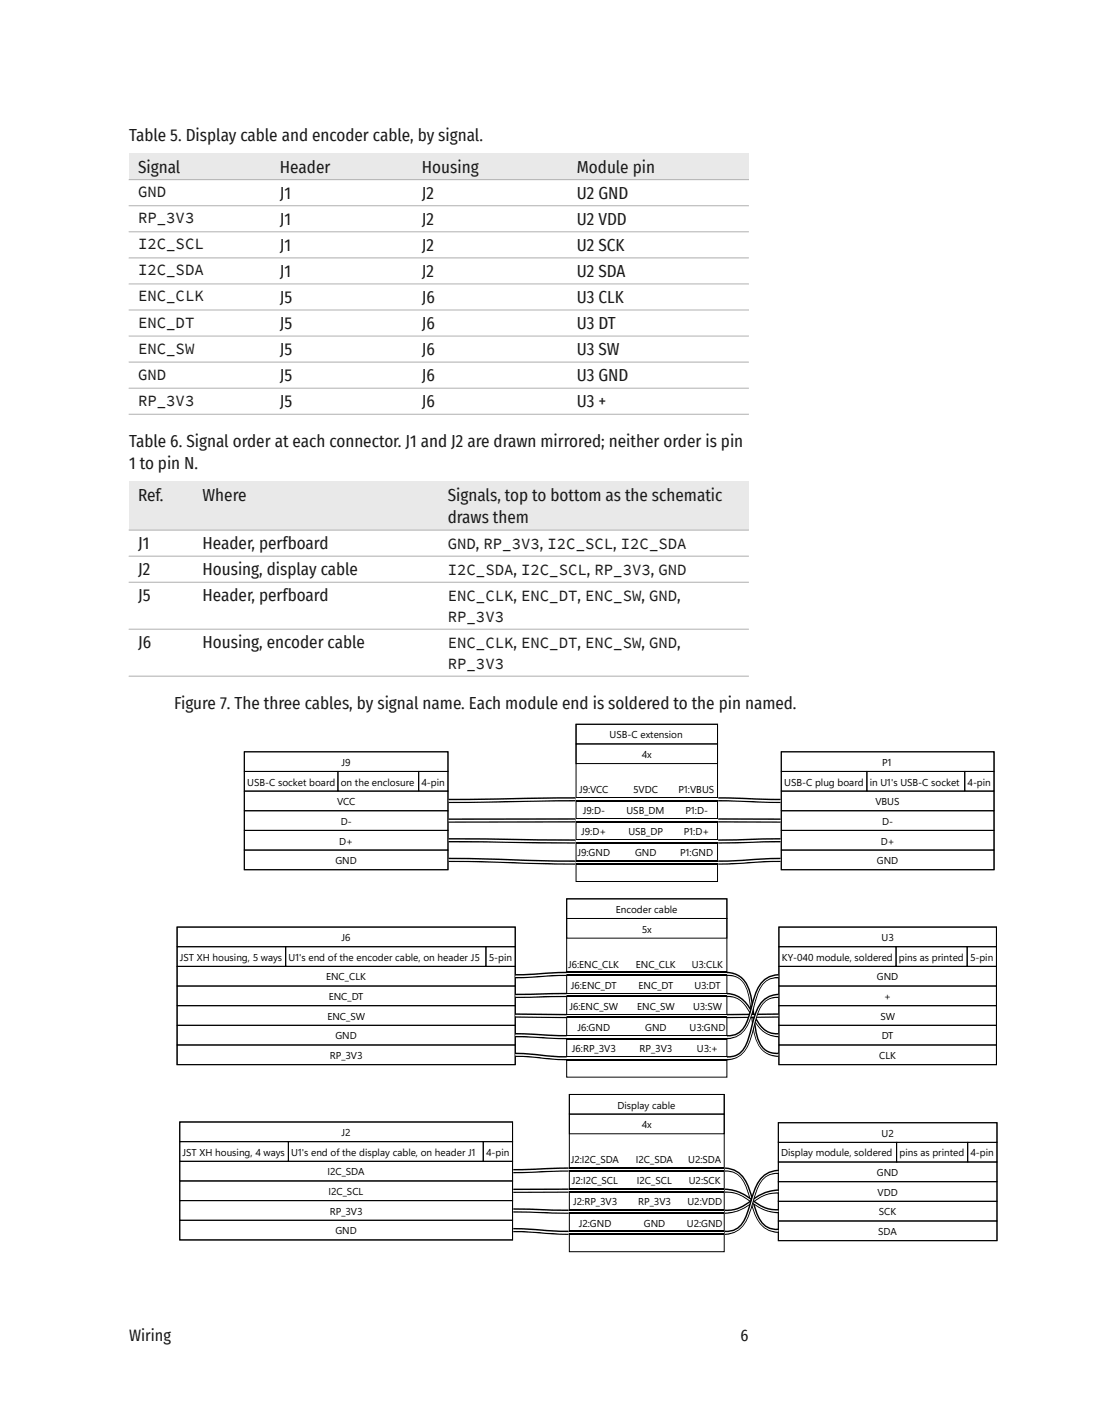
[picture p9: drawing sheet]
<svg xmlns="http://www.w3.org/2000/svg" width="216mm" height="279mm" viewBox="0 0 216 279" stroke-linecap="round" stroke-linejoin="round" font-family="sans-serif">
<g fill="#e9e9e9">
<path d="M25.4 30.2h27.9v5.2h-27.9z"/>
<path d="M53.3 30.2h28v5.2h-28z"/>
<path d="M81.3 30.2h30.5v5.2h-30.5z"/>
<path d="M111.8 30.2h35.5v5.2h-35.5z"/>
</g>
<path d="M25.3 35.4h122.1M25.3 40.5h122.1M25.3 45.6h122.1M25.3 50.7h122.1M25.3 55.9h122.1M25.3 61h122.1M25.3 66.1h122.1M25.3 71.3h122.1M25.3 76.4h122.1M25.3 81.5h122.1" fill="none" stroke="#afafaf" stroke-width=".2"/>
<g fill="#e9e9e9">
<path d="M25.4 94.8h12.7v9.5h-12.7z"/>
<path d="M38.1 94.8h48.3v9.5h-48.3z"/>
<path d="M86.4 94.8h60.9v9.5h-60.9z"/>
</g>
<path d="M25.3 104.3h122.1M25.3 109.4h122.1M25.3 114.6h122.1M25.3 123.8h122.1M25.3 133h122.1" fill="none" stroke="#afafaf" stroke-width=".2"/>
<path d="M34.3 141.9h162.5v105h-162.5z" fill="#fff"/>
<path d="M35.4 220.8h65.5v23.2h-65.5z" fill="#fff" stroke="#000" stroke-width=".2"/>
<path d="M35.4 220.8h65.5v3.8h-65.5zM35.4 224.6h21.4v3.9h-21.4zM35.4 228.5h65.5v3.9h-65.5zM35.4 232.4h65.5v3.8h-65.5zM35.4 236.2h65.5v3.9h-65.5zM56.8 224.6h38.3v3.9h-38.3zM95.1 224.6h5.8v3.9h-5.8zM35.4 240.1h65.5v3.9h-65.5z" fill="none" stroke="#000" stroke-width=".2"/>
<path d="M112.1 215.4h30.4v30.9h-30.4z" fill="#fff" stroke="#000" stroke-width=".2"/>
<path d="M112.1 215.4h30.4v3.8h-30.4zM112.1 219.2h30.4v3.9h-30.4z" fill="none" stroke="#000" stroke-width=".2"/>
<path d="M112.1 229.8h30.4" fill="none" stroke="#000" stroke-width=".28"/>
<path d="M112.1 230h30.4v.3h-30.4z" fill="#fff"/>
<path d="M112.1 230.4h30.4M112.1 234h30.4" fill="none" stroke="#000" stroke-width=".28"/>
<path d="M112.1 234.1h30.4v.3h-30.4z" fill="#fff"/>
<path d="M112.1 234.5h30.4M112.1 238.1h30.4" fill="none" stroke="#000" stroke-width=".28"/>
<path d="M112.1 238.3h30.4v.3h-30.4z" fill="#fff"/>
<path d="M112.1 238.7h30.4M112.1 242.3h30.4" fill="none" stroke="#000" stroke-width=".28"/>
<path d="M112.1 242.4h30.4v.3h-30.4z" fill="#fff"/>
<path d="M101 238.4l10.9 .3M101 237.9l10.9 .2M111.9 230.4l-10.9 .3M111.9 229.8l-10.9 .4M111.9 234.5l-10.9 .1M111.9 234h-10.9M101 242.3l10.9 .5M101 241.8l10.9 .5M112.1 242.8h30.4" fill="none" stroke="#000" stroke-width=".28"/>
<path d="M101 238.2l10.9 .2M111.9 230.1l-10.9 .3M111.9 234.3h-10.9M101 242l10.9 .6" fill="none" stroke="#fff" stroke-width=".28"/>
<path d="M153.2 220.9h43v23.2h-43z" fill="#fff" stroke="#000" stroke-width=".2"/>
<path d="M153.2 220.9h43v3.9h-43zM153.2 224.8h23.3v3.8h-23.3zM153.2 228.6h43v3.9h-43zM153.2 232.5h43v3.9h-43zM153.2 236.4h43v3.8h-43zM176.5 224.8h14v3.8h-14zM190.5 224.8h5.7v3.8h-5.7zM153.2 240.2h43v3.9h-43z" fill="none" stroke="#000" stroke-width=".2"/>
<path d="M34.9 182.4h66.5v27.1h-66.5z" fill="#fff" stroke="#000" stroke-width=".2"/>
<path d="M34.9 182.4h66.5v3.9h-66.5zM34.9 186.3h21.3v3.8h-21.3zM34.9 190.1h66.5v3.9h-66.5zM34.9 194h66.5v3.9h-66.5zM34.9 197.9h66.5v3.8h-66.5zM56.2 186.3h39.4v3.8h-39.4zM95.6 186.3h5.8v3.8h-5.8zM34.9 201.7h66.5v3.9h-66.5zM34.9 205.6h66.5v3.9h-66.5z" fill="none" stroke="#000" stroke-width=".2"/>
<path d="M111.5 176.9h31.6v35h-31.6z" fill="#fff" stroke="#000" stroke-width=".2"/>
<path d="M111.5 176.9h31.6v3.8h-31.6zM111.5 180.7h31.6v3.9h-31.6z" fill="none" stroke="#000" stroke-width=".2"/>
<path d="M111.5 191.3h31.6" fill="none" stroke="#000" stroke-width=".28"/>
<path d="M111.5 191.5h31.6v.3h-31.6z" fill="#fff"/>
<path d="M111.5 191.9h31.6M111.5 195.5h31.6" fill="none" stroke="#000" stroke-width=".28"/>
<path d="M111.5 195.6h31.6v.3h-31.6z" fill="#fff"/>
<path d="M111.5 196.1h31.6M111.5 199.6h31.6" fill="none" stroke="#000" stroke-width=".28"/>
<path d="M111.5 199.8h31.6v.3h-31.6z" fill="#fff"/>
<path d="M111.5 200.2h31.6M111.5 203.8h31.6" fill="none" stroke="#000" stroke-width=".28"/>
<path d="M111.5 203.9h31.6v.3h-31.6z" fill="#fff"/>
<path d="M111.5 204.3h31.6M111.5 207.9h31.6" fill="none" stroke="#000" stroke-width=".28"/>
<path d="M111.5 208.1h31.6v.3h-31.6z" fill="#fff"/>
<path d="M101.4 199.5l10.1 .1M111.5 191.9l-10.1 .5M111.5 191.3l-10.1 .5M111.5 196.1l-10.1 .1M111.5 195.5l-10.1 .2M101.4 200.1l10.1 .1M101.4 204l10.1 .3M101.4 203.4l10.1 .4M101.4 207.8l2.3 .1 5.4 .5 2.4 .1h31.6M101.4 207.3l2.4 .1 5.4 .5h2.3" fill="none" stroke="#000" stroke-width=".28"/>
<path d="M101.4 199.8l10.1 .1M111.5 191.6l-10.1 .5M111.5 195.8l-10.1 .1M101.4 203.7l10.1 .4M101.4 207.5l10.1 .7" fill="none" stroke="#fff" stroke-width=".28"/>
<path d="M153.3 182.4h42.8v27.1h-42.8z" fill="#fff" stroke="#000" stroke-width=".2"/>
<path d="M153.3 182.4h42.8v3.9h-42.8zM153.3 186.3h23.1v3.8h-23.1zM153.3 190.1h42.8v3.9h-42.8zM153.3 194h42.8v3.9h-42.8zM153.3 197.9h42.8v3.8h-42.8zM176.4 186.3h13.9v3.8h-13.9zM190.3 186.3h5.8v3.8h-5.8zM153.3 201.7h42.8v3.9h-42.8zM153.3 205.6h42.8v3.9h-42.8z" fill="none" stroke="#000" stroke-width=".2"/>
<path d="M48.1 147.9h40.1v23.2h-40.1z" fill="#fff" stroke="#000" stroke-width=".2"/>
<path d="M48.1 147.9h40.1v3.9h-40.1zM48.1 151.8h18.4v3.9h-18.4zM48.1 155.7h40.1v3.8h-40.1zM48.1 159.5h40.1v3.9h-40.1zM66.5 151.8h15.9v3.9h-15.9zM82.4 151.8h5.8v3.9h-5.8zM48.1 163.4h40.1v3.9h-40.1zM48.1 167.3h40.1v3.8h-40.1z" fill="none" stroke="#000" stroke-width=".2"/>
<path d="M113.4 142.5h27.8v30.9h-27.8z" fill="#fff" stroke="#000" stroke-width=".2"/>
<path d="M113.4 142.5h27.8v3.9h-27.8zM113.4 146.4h27.8v3.8h-27.8z" fill="none" stroke="#000" stroke-width=".2"/>
<path d="M113.4 157h27.8" fill="none" stroke="#000" stroke-width=".28"/>
<path d="M113.4 157.1h27.8v.3h-27.8z" fill="#fff"/>
<path d="M113.4 157.6h27.8M113.4 161.1h27.8" fill="none" stroke="#000" stroke-width=".28"/>
<path d="M113.4 161.3h27.8v.3h-27.8z" fill="#fff"/>
<path d="M113.4 161.7h27.8M113.4 165.3h27.8" fill="none" stroke="#000" stroke-width=".28"/>
<path d="M113.4 165.4h27.8v.3h-27.8z" fill="#fff"/>
<path d="M113.4 165.9h27.8M113.4 169.4h27.8" fill="none" stroke="#000" stroke-width=".28"/>
<path d="M113.4 169.6h27.8v.3h-27.8z" fill="#fff"/>
<path d="M113.2 157.6l-24.9 .3M113.2 157l-24.9 .3M88.3 165.6l24.9 .3M88.3 165l24.9 .3M88.3 169.5l24.9 .5M88.3 168.9l24.9 .5M113.2 161.7h-24.9M113.2 161.1l-24.9 .1M113.4 170h27.8" fill="none" stroke="#000" stroke-width=".28"/>
<path d="M113.2 157.3l-24.9 .3M88.3 165.3l24.9 .3M88.3 169.2l24.9 .5M113.2 161.4l-24.9 .1" fill="none" stroke="#fff" stroke-width=".28"/>
<path d="M153.8 147.9h41.8v23.2h-41.8z" fill="#fff" stroke="#000" stroke-width=".2"/>
<path d="M153.8 147.9h41.8v3.9h-41.8zM153.8 151.8h16.8v3.9h-16.8zM153.8 155.7h41.8v3.8h-41.8zM153.8 159.5h41.8v3.9h-41.8zM170.6 151.8h19.3v3.9h-19.3zM189.9 151.8h5.7v3.9h-5.7zM153.8 163.4h41.8v3.9h-41.8zM153.8 167.3h41.8v3.8h-41.8z" fill="none" stroke="#000" stroke-width=".2"/>
<g fill="none" stroke="#000" stroke-width=".28">
<path d="M141.4 157.6l12.2 .3M141.4 157l12.2 .3M141.4 161.7h12.2M141.4 161.1l12.2 .1M153.6 165.6l-12.2 .3M153.6 165l-12.2 .3M153.6 169.5l-12.2 .5M153.6 168.9l-12.2 .5M143.1 191.9a3.7 3.7 0 0 1 4 2.8l.5 2.3 .3 2.6a12.3 12.3 0 0 0 2.1 6.9l.8 .7 1.1 .4 1.3 .2M143.1 191.3a4.8 4.8 0 0 1 4.6 4.4l.8 5.2a10.2 10.2 0 0 0 1.7 5.3l.8 .6 1 .4 1.2 .1M143.1 196.1a4.5 4.5 0 0 1 4.3 2.8l.5 .9a7 7 0 0 0 4.1 4l1.2 .2M143.1 195.5a5.7 5.7 0 0 1 4.8 3.3l.4 .9a5.8 5.8 0 0 0 3.8 3.6l1.1 .1"/>
<path d="M153.2 199.5l-10.1 .1M153.2 192.4a3.7 3.7 0 0 0-3.9 2.5l-1 3.2a8.7 8.7 0 0 1-3 5.6l-1 .4-1.2 .2M153.2 191.8a5 5 0 0 0-4.6 4l-.7 2.3a11.5 11.5 0 0 1-2 4.7l-.8 .6-.9 .3-1.1 .1M153.2 196.2a3.7 3.7 0 0 0-3.9 2.6l-1 3.3a12.1 12.1 0 0 1-2.2 5.1l-.8 .6-1 .5-1.2 .2M153.2 195.7a5 5 0 0 0-4.6 4.1l-.7 2.3a11.7 11.7 0 0 1-2 4.9l-.8 .5-.9 .4h-1.1M153.2 200.1l-10.1 .1M142.7 230.4a3.8 3.8 0 0 1 4 2.6l1 3.2a8.9 8.9 0 0 0 3.2 5.6l1 .5 1.3 .2M142.7 229.8a5.2 5.2 0 0 1 4.7 4.1l.7 2.2a11.6 11.6 0 0 0 2.2 4.8l.8 .6 .9 .3 1.2 .1M142.7 234.5a7.1 7.1 0 0 1 5 1.9 9.1 9.1 0 0 0 5.5 2.2M142.7 234a9.9 9.9 0 0 1 6.1 2.7 6.5 6.5 0 0 0 4.4 1.3M153.2 234.7a7.9 7.9 0 0 0-5.8 2.3 8.6 8.6 0 0 1-4.7 1.7M153.2 234.2a10.1 10.1 0 0 0-6.2 2.6 6.6 6.6 0 0 1-4.3 1.3"/>
<path d="M153.2 230.9a3.8 3.8 0 0 0-4 2.5l-1.1 3.2a8.9 8.9 0 0 1-3.1 5.6l-1.1 .4-1.2 .2M153.2 230.3a5.2 5.2 0 0 0-4.8 4l-.7 2.3a11.6 11.6 0 0 1-2.2 4.7l-.7 .6-1 .3-1.1 .1"/>
</g>
<g fill="none" stroke="#fff" stroke-width=".28">
<path d="M141.4 157.3l12.2 .3M141.4 161.4l12.2 .1M153.6 165.3l-12.2 .3M153.6 169.2l-12.2 .5M143.1 191.6a4.1 4.1 0 0 1 4.1 3l.6 2.4 .5 3.9a10.5 10.5 0 0 0 1.8 5.5l.8 .6 1 .4 1.3 .1M143.1 195.8a5.1 5.1 0 0 1 4.5 3.1l.5 .8a6.4 6.4 0 0 0 4 3.9l1.1 .1M153.2 199.8l-10.1 .1M153.2 192.1a4.5 4.5 0 0 0-4.4 3.8l-.7 2.2a11.7 11.7 0 0 1-2.1 4.9l-.8 .6-1 .3-1.1 .2M153.2 195.9a4.1 4.1 0 0 0-4.1 2.9l-1 3.3a11.9 11.9 0 0 1-2.1 5l-.8 .6-.9 .4-1.2 .1M142.7 230.1a4.7 4.7 0 0 1 4.6 3.8l.6 2.2a11.9 11.9 0 0 0 2.3 5l.8 .6 1 .3 1.2 .2M142.7 234.3a8.9 8.9 0 0 1 5.9 2.5 7.5 7.5 0 0 0 4.6 1.5M153.2 234.4a9 9 0 0 0-6 2.5 7.6 7.6 0 0 1-4.5 1.5"/>
<path d="M153.2 230.6a4.7 4.7 0 0 0-4.6 3.8l-.7 2.2a11.8 11.8 0 0 1-2.2 4.9l-.8 .5-1 .4-1.2 .2"/>
</g>
<g font-size="3.4" fill="#1a1a1a">
<text x="25.4" y="27.7">Table 5. Display cable and encoder cable, by signal.</text>
<text x="27.2" y="33.9">Signal</text>
<text x="55.1" y="33.9">Header</text>
<text x="83" y="33.9">Housing</text>
<text x="113.5" y="33.9">Module pin</text>
<text x="55.1" y="39.1">J1</text>
<text x="83" y="39.1">J2</text>
<text x="113.5" y="39.1">U2 GND</text>
<text x="55.1" y="44.2">J1</text>
<text x="83" y="44.2">J2</text>
<text x="113.5" y="44.2">U2 VDD</text>
<text x="55.1" y="49.3">J1</text>
<text x="83" y="49.3">J2</text>
<text x="113.5" y="49.3">U2 SCK</text>
<text x="55.1" y="54.5">J1</text>
<text x="55.1" y="59.6">J5</text>
<text x="83" y="54.5">J2</text>
<text x="83" y="59.6">J6</text>
<text x="113.5" y="54.5">U2 SDA</text>
<text x="113.5" y="59.6">U3 CLK</text>
<text x="55.1" y="64.7">J5</text>
<text x="83" y="64.7">J6</text>
<text x="113.5" y="64.7">U3 DT</text>
<text x="55.1" y="69.8">J5</text>
<text x="83" y="69.8">J6</text>
<text x="113.5" y="69.8">U3 SW</text>
<text x="55.1" y="75">J5</text>
<text x="83" y="75">J6</text>
<text x="113.5" y="75">U3 GND</text>
<text x="55.1" y="80.1">J5</text>
<text x="83" y="80.1">J6</text>
<text x="113.5" y="80.1">U3 +</text>
<text x="25.4" y="87.9">Table 6. Signal order at each connector. J1 and J2 are drawn mirrored; neither order is pin</text>
<text x="25.4" y="92.3">1 to pin N.</text>
<text x="27.2" y="98.5">Ref.</text>
<text x="39.9" y="98.5">Where</text>
<text x="88.1" y="98.5">Signals, top to bottom as the schematic</text>
<text x="88.1" y="102.9">draws them</text>
<text x="27.2" y="108">J1</text>
<text x="27.2" y="113.2">J2</text>
<text x="39.9" y="108">Header, perfboard</text>
<text x="39.9" y="113.2">Housing, display cable</text>
<text x="27.2" y="118.3">J5</text>
<text x="39.9" y="118.3">Header, perfboard</text>
<text x="27.2" y="127.5">J6</text>
<text x="39.9" y="127.5">Housing, encoder cable</text>
<text x="34.3" y="139.4">Figure 7. The three cables, by signal name. Each module end is soldered to the pin named.</text>
</g>
<g font-size="3.2" fill="#1a1a1a">
<text x="25.4" y="263.8">Wiring</text>
<text x="145.7" y="263.8">6</text>
</g>
<g font-size="3.1" fill="#1a1a1a">
<text x="27.2" y="38.8">GND</text>
<text x="27.2" y="43.9">RP_3V3</text>
<text x="27.2" y="49.1">I2C_SCL</text>
<text x="27.2" y="54.2">I2C_SDA</text>
<text x="27.2" y="59.3">ENC_CLK</text>
<text x="27.2" y="64.4">ENC_DT</text>
<text x="27.2" y="69.6">ENC_SW</text>
<text x="27.2" y="74.7">GND</text>
<text x="27.2" y="79.8">RP_3V3</text>
<text x="88.1" y="108">GND, RP_3V3, I2C_SCL, I2C_SDA</text>
<text x="88.1" y="113.2">I2C_SDA, I2C_SCL, RP_3V3, GND</text>
<text x="88.1" y="118.3">ENC_CLK, ENC_DT, ENC_SW, GND,</text>
<text x="88.1" y="122.4">RP_3V3</text>
<text x="88.1" y="127.5">ENC_CLK, ENC_DT, ENC_SW, GND,</text>
<text x="88.1" y="131.6">RP_3V3</text>
</g>
<g font-size="2">
<text x="120" y="145.3">USB-C extension</text>
<text x="126.3" y="149.2">4x</text>
<text x="48.7" y="154.6">USB-C socket board</text>
<text x="67.1" y="154.6">on the enclosure</text>
<text x="67.2" y="150.7">J9</text>
<text x="83" y="154.6">4-pin</text>
<text x="154.3" y="154.6">USB-C plug board</text>
<text x="171.2" y="154.6">in U1's USB-C socket</text>
<text x="173.6" y="150.7">P1</text>
<text x="190.4" y="154.6">4-pin</text>
<text x="66.3" y="158.4">VCC</text>
<text x="114" y="156">J9:VCC</text>
<text x="114.7" y="160.2">J9:D-</text>
<text x="123.3" y="160.2">USB_DM</text>
<text x="124.6" y="156">5VDC</text>
<text x="133.6" y="156">P1:VBUS</text>
<text x="134.9" y="160.2">P1:D-</text>
<text x="172.3" y="158.4">VBUS</text>
<text x="66.8" y="166.2">D+</text>
<text x="67.1" y="162.3">D-</text>
<text x="114.4" y="164.3">J9:D+</text>
<text x="123.7" y="164.3">USB_DP</text>
<text x="134.6" y="164.3">P1:D+</text>
<text x="173.3" y="166.2">D+</text>
<text x="173.6" y="162.3">D-</text>
<text x="66" y="170">GND</text>
<text x="113.7" y="168.5">J9:GND</text>
<text x="125" y="168.5">GND</text>
<text x="133.9" y="168.5">P1:GND</text>
<text x="172.6" y="170">GND</text>
<text x="121.2" y="179.6">Encoder cable</text>
<text x="67.2" y="185.2">J6</text>
<text x="126.3" y="183.5">5x</text>
<text x="173.5" y="185.2">U3</text>
<text x="35.4" y="189.1">JST XH housing, 5 ways</text>
<text x="56.8" y="189.1">U1's end of the encoder cable, on header J5</text>
<text x="96.2" y="189.1">5-pin</text>
<text x="111.8" y="190.4">J6:ENC_CLK</text>
<text x="125.1" y="190.4">ENC_CLK</text>
<text x="136.1" y="190.4">U3:CLK</text>
<text x="153.9" y="189.1">KY-040 module, soldered</text>
<text x="176.9" y="189.1">pins as printed</text>
<text x="190.9" y="189.1">5-pin</text>
<text x="64.2" y="192.9">ENC_CLK</text>
<text x="64.7" y="196.8">ENC_DT</text>
<text x="112.3" y="194.5">J6:ENC_DT</text>
<text x="125.7" y="194.5">ENC_DT</text>
<text x="136.7" y="194.5">U3:DT</text>
<text x="172.6" y="192.9">GND</text>
<text x="174" y="196.8">+</text>
<text x="64.4" y="200.7">ENC_SW</text>
<text x="112.1" y="198.7">J6:ENC_SW</text>
<text x="113.7" y="202.8">J6:GND</text>
<text x="125.4" y="198.7">ENC_SW</text>
<text x="127" y="202.8">GND</text>
<text x="135.7" y="202.8">U3:GND</text>
<text x="136.4" y="198.7">U3:SW</text>
<text x="173.3" y="200.7">SW</text>
<text x="64.9" y="208.4">RP_3V3</text>
<text x="66" y="204.5">GND</text>
<text x="112.5" y="207">J6:RP_3V3</text>
<text x="125.9" y="207">RP_3V3</text>
<text x="137.1" y="207">U3:+</text>
<text x="173" y="208.4">CLK</text>
<text x="173.5" y="204.5">DT</text>
<text x="121.5" y="218.1">Display cable</text>
<text x="126.3" y="222">4x</text>
<text x="35.9" y="227.4">JST XH housing, 4 ways</text>
<text x="57.3" y="227.4">U1's end of the display cable, on header J1</text>
<text x="67.2" y="223.5">J2</text>
<text x="95.7" y="227.4">4-pin</text>
<text x="153.7" y="227.6">Display module, soldered</text>
<text x="173.5" y="223.7">U2</text>
<text x="177" y="227.6">pins as printed</text>
<text x="191" y="227.6">4-pin</text>
<text x="64.4" y="231.3">I2C_SDA</text>
<text x="112.3" y="228.9">J2:I2C_SDA</text>
<text x="112.5" y="233">J2:I2C_SCL</text>
<text x="125.1" y="228.9">I2C_SDA</text>
<text x="125.4" y="233">I2C_SCL</text>
<text x="135.5" y="228.9">U2:SDA</text>
<text x="135.6" y="233">U2:SCK</text>
<text x="172.6" y="231.4">GND</text>
<text x="64.6" y="235.1">I2C_SCL</text>
<text x="64.9" y="239">RP_3V3</text>
<text x="112.8" y="237.2">J2:RP_3V3</text>
<text x="125.6" y="237.2">RP_3V3</text>
<text x="135.3" y="237.2">U2:VDD</text>
<text x="172.7" y="235.3">VDD</text>
<text x="173" y="239.2">SCK</text>
<text x="66" y="242.9">GND</text>
<text x="113.9" y="241.3">J2:GND</text>
<text x="126.7" y="241.3">GND</text>
<text x="135.2" y="241.3">U2:GND</text>
<text x="172.9" y="243">SDA</text>
</g>
</svg>
